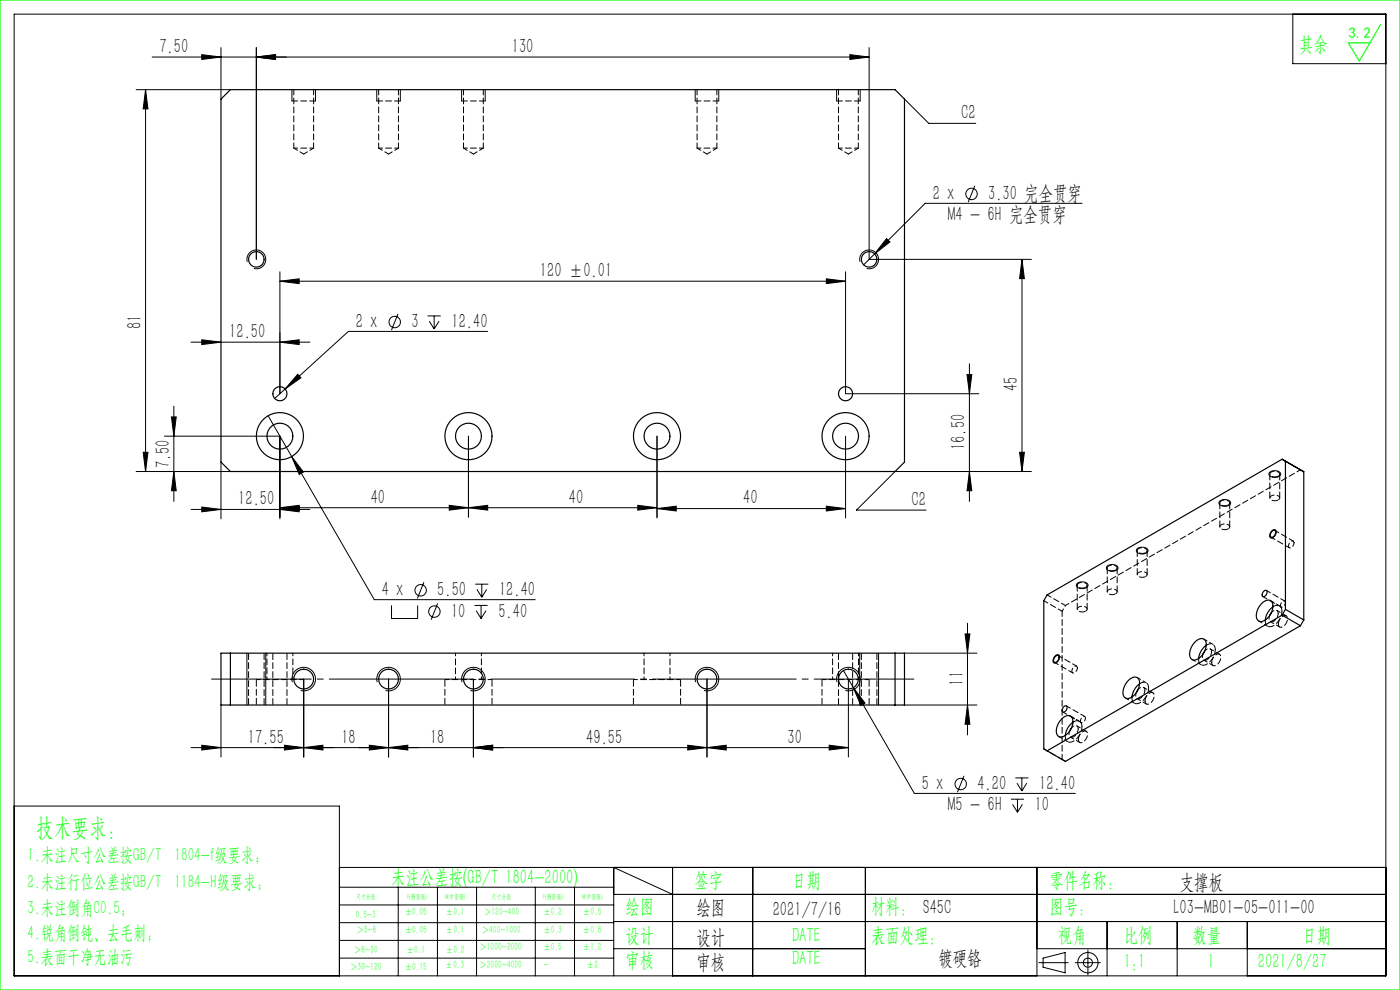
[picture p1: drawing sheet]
<svg xmlns="http://www.w3.org/2000/svg" width="297mm" height="210mm" viewBox="0 0 297 210" stroke-linecap="round" stroke-linejoin="round" font-family="sans-serif">
<g fill="none" stroke="#000" stroke-width=".21">
<path d="M3 3h291v204h-291zM28.9 19h20M30.9 19l.5 4.1h-1zM30.9 19v81M32.3 12.1h152.1M42.8 11.6l4.1 .5-4.1 .5zM46.9 10.1v10.9M54.4 12.1l4.1-.5v1zM54.4 10.1v44.9M61.9 19v2.4M66.9 19v2.4M79.9 19v2.4"/>
<path d="M84.9 19v2.4M97.9 19v2.4M102.9 19v2.4M147.5 19v2.4M152.5 19v2.4M177.5 19v2.4M180.3 11.6l4.1 .5-4.1 .5zM182.5 19v2.4M184.4 10.1v44.9h34.4M274.3 3v10.5h19.7M191.9 21l5.1 5.2h10M206.8 39.4l-1.4 3.5"/>
<path d="M52.4 55.5a2 2 0 0 1 1.8-2.5 2 2 0 0 1 2.2 2.2 2 2 0 0 1-2.5 1.8M59.4 59.7l4.1-.6v1.1zM59.4 57.7v25.8M59.4 59.7h120M175.3 59.1l4.1 .6-4.1 .5zM179.4 57.7v25.8h28.3M182.4 55.5a2 2 0 0 1 1.8-2.5 2 2 0 0 1 2.2 2.2 2 2 0 0 1-2.5 1.8M188.1 50.6l.7 .7-3.3 2.6zM216.8 55l.5 4.1h-1zM216.8 55v45M229.5 43.1h-33.2l-13.1 13.1M40.5 72.6h25.2"/>
<path d="M42.8 72.1l4.1 .5-4.1 .5zM59.4 72.6l4.1-.5v1zM63.2 79.4l.6 .7-3.3 2.4zM84.4 66.6l-1.4 3.4M90.7 67h2.8M91.1 68.1l1 1.7M92.1 67v2.8M93.1 68.1l-1 1.7M103.4 70.3h-29.5l-15.6 14.2M205.1 79.4h1.1l-.5 4.1zM205.7 77.2v29.2M30.4 95.9h1l-.5 4.1z"/>
<path d="M34.9 92.5h24.5v17.6M36.4 88.4h1l-.5 4.1zM36.9 86.2v20.2M46.9 98v12.1M56.9 88.2l22.5 39h34.1M61.9 96.8l2.5 3.3-.9 .5zM99.4 92.5v17.2M139.4 92.5v17.4M179.4 92.5v17.4M216.3 95.9h1l-.5 4.1zM28.9 100h20M36.9 100l.5 4.1h-1z"/>
<path d="M40.5 108.1h25.2M42.8 107.6l4.1 .5-4.1 .5zM59.4 108.1l4.1-.5v1zM59.4 107.7l4.1-.5v1zM95.3 107.2l4.1 .5-4.1 .5zM99.4 107.7l4.1-.5v1zM135.3 107.2l4.1 .5-4.1 .5zM139.4 107.9l4.1-.5v1zM139.4 107.9h40M139.4 107.7h-80M175.3 107.4l4.1 .5-4.1 .5zM205.7 100l.5 4.1h-1.1z"/>
<path d="M218.8 100h-28.9l-8.2 8.2h14.8M241.2 116.5a1.54 1.54 0 0 1 2.4 .3 1.47 1.47 0 0 1-2.5 0zM258.7 106.4a1.53 1.53 0 0 1 2.4 .3 1.47 1.47 0 0 1-2.5 0zM269.3 100.2a1.54 1.54 0 0 1 2.4 .4 1.47 1.47 0 0 1-2.5 0zM269.8 112.6a.53 .53 0 0 1 .8-.2 .53 .53 0 0 1 .1 .8 .84 .84 0 0 1-1.3 .7v-.6zM52.4 138.6v11M56.4 138.6v11M83.1 128.4v2.8h5.5v-2.8M89.9 123.5l-1.4 3.4M92.8 128l-1.3 3.5M100.7 128.4h2.7M100.8 123.9h2.8"/>
<path d="M101 129.5l1.1 1.7M101.2 125l1 1.7M102.1 128.4v2.8M102.2 123.9v2.8M103.1 129.5l-1 1.7M103.2 125l-1 1.7M182.4 138.6v11M186.4 138.6v11M191.9 138.6h15.3M204.7 134.5h1.1l-.6 4.1zM205.2 132.2v23.7M223.9 139.1a.53 .53 0 0 1 .8-.1 .53 .53 0 0 1 0 .7 .84 .84 0 0 1-1.3 .8v-.7z"/>
<path d="M228.5 123.8a1.53 1.53 0 0 1 2.3 .4 1.47 1.47 0 0 1-2.5 0zM234.8 120.1a1.53 1.53 0 0 1 2.4 .4 1.47 1.47 0 0 1-2.5 0zM42.8 158.1l4.1 .5-4.1 .5zM46.9 149.6v11M60.4 158.1l4 .5-4 .5zM62 144.7a2.5 2.5 0 0 1 2.2-3.1 2.5 2.5 0 0 1 2.7 2.7 2.5 2.5 0 0 1-3.1 2.2M64.4 158.6l4.1-.5v1zM64.4 144.1v16.5M78.4 158.1l4 .5-4 .5zM80 144.7a2.5 2.5 0 0 1 2.2-3.1 2.5 2.5 0 0 1 2.7 2.7 2.5 2.5 0 0 1-3.1 2.2M82.4 144.1v16.5M82.4 158.6l4.1-.5v1z"/>
<path d="M98 144.7a2.5 2.5 0 0 1 2.2-3.1 2.5 2.5 0 0 1 2.7 2.7 2.5 2.5 0 0 1-3.1 2.2M100.4 158.6l4.1-.5v1zM100.4 144.1v16.5M145.9 158.1l4.1 .5-4.1 .5zM147.6 144.7a2.5 2.5 0 0 1 2.2-3.1 2.5 2.5 0 0 1 2.7 2.7 2.5 2.5 0 0 1-3.2 2.2M150 158.6l4.1-.5v1zM150 144.1v16.5M175.9 158.1l4.1 .5-4.1 .5zM177.6 144.7a2.5 2.5 0 0 1 2.2-3.1 2.5 2.5 0 0 1 2.7 2.7 2.5 2.5 0 0 1-3.2 2.2M178.9 142.2l15.1 26.1h34.1M180 158.6h-139.5M180 144.1v16.5"/>
<path d="M181 145.9l2.5 3.2-.9 .6zM191.9 149.6h15.3M205.2 149.6l.6 4h-1.1zM3 171h69v36M204.5 164.6l-1.4 3.4M214.5 169.5h2.7M214.8 170.6l1 1.7M215.4 165h2.8M215.7 166.1l1.1 1.7M215.8 169.5v2.8M216.8 165v2.8M216.9 170.6l-1.1 1.7"/>
<path d="M217.8 166.1l-1 1.7M72 184h222M72 188.2h58.2M72 192h58.2M72 195.7h58.2M72 199.5h58.2M84.5 188.2v18.8M92.8 188.2v18.8M101.1 188.2v18.8M113.6 188.2v18.8M121.9 188.2v18.8M130.2 189.7h163.8"/>
<path d="M130.2 195.5h163.8M142.7 189.7l-12.5-5.7v23M142.7 184v23M159.7 184v23M183.6 184v23M220 184v23M234.9 195.5v11.5M249.7 195.5v11.5M264.6 195.5v11.5M72 203.2h58.2M130.2 201.2h53.4M220 201.2h74"/>
<path d="M220.4 204.2h6.2M221.3 203.2l4.7-1.1v4.3l-4.7-1.2zM228.1 204.2h5.3M230.8 201.5v5.3"/>
<circle cx="206.1" cy="41.1" r="1.21"/>
<circle cx="83.7" cy="68.3" r="1.21"/>
<circle cx="89.2" cy="125.2" r="1.21"/>
<circle cx="92.2" cy="129.7" r="1.21"/>
<circle cx="203.8" cy="166.3" r="1.21"/>
<circle cx="230.8" cy="204.2" r="2.15"/>
<circle cx="230.8" cy="204.2" r=".96"/>
</g>
<path d="M44.9 144.1h149" fill="none" stroke="#000" stroke-width=".21" stroke-dasharray="30.5 1.3 1.3 1.3" stroke-dashoffset="9.3"/>
<path d="M0 0h297v210h-297zM292.9 5.2l-4.5 7.7-2.4-3.8h4.6" fill="none" stroke="#0f0" stroke-width=".25"/>
<g fill="none" stroke="#000" stroke-width=".21" stroke-dasharray="1.3 .6">
<path d="M61.9 21.4h5M79.9 21.4h5M97.9 21.4h5M147.5 21.4h5M177.5 21.4h5M241.3 116.8v5.1M258.8 106.7v5M260.9 111.7v-5M269.4 100.6v5M271.5 105.6v-5M228.5 124.1v5.1M230.6 129.2v-5.1"/>
<path d="M234.9 120.5v5M237 125.5v-5M243.4 121.9v-5.1M271.2 132.4a1.74 1.74 0 0 1 1.6-1.8 1.5 1.5 0 0 1-.6 2.3l-.5 .2-.3-.1-.2-.6M228.8 156.9a1.74 1.74 0 0 1 1.5-1.8 1.5 1.5 0 0 1-.6 2.3l-.4 .2-.3-.2-.2-.5M242.9 148.7a1.74 1.74 0 0 1 1.6-1.8 1.5 1.5 0 0 1-.6 2.4l-.4 .1-.4-.1-.2-.6M257.1 140.5a1.74 1.74 0 0 1 1.5-1.8 1.5 1.5 0 0 1-.6 2.4l-.4 .1-.3-.1-.2-.6"/>
</g>
<g fill="#000">
<path d="M59.4 72.6l4.1-.5v1zM42.8 72.1l4.1 .5-4.1 .5zM54.4 12.1l4.1-.5v1zM42.8 11.6l4.1 .5-4.1 .5z"/>
<path d="M36.4 88.4h1l-.5 4.1zM36.9 100l.5 4.1h-1zM216.8 55l.5 4.1h-1zM216.3 95.9h1l-.5 4.1zM30.9 19l.5 4.1h-1zM30.4 95.9h1l-.5 4.1zM204.7 134.5h1.1l-.6 4.1zM205.2 149.6l.6 4h-1.1z"/>
<path d="M42.8 107.6l4.1 .5-4.1 .5zM59.4 108.1l4.1-.5v1zM59.4 107.7l4.1-.5v1zM95.3 107.2l4.1 .5-4.1 .5zM59.4 59.7l4.1-.6v1.1zM175.3 59.1l4.1 .6-4.1 .5zM54.4 12.1l4.1-.5v1zM180.3 11.6l4.1 .5-4.1 .5zM188.1 50.6l-2.6 3.3 3.3-2.6zM61.9 96.8l1.6 3.8 .9-.5zM63.2 79.4l-2.7 3.1 3.3-2.4zM181 145.9l1.6 3.8 .9-.6zM42.8 158.1l4.1 .5-4.1 .5zM64.4 158.6l4.1-.5v1zM60.4 158.1l4 .5-4 .5zM82.4 158.6l4.1-.5v1z"/>
<path d="M99.4 107.7l4.1-.5v1zM135.3 107.2l4.1 .5-4.1 .5z"/>
<path d="M139.4 107.9l4.1-.5v1zM175.3 107.4l4.1 .5-4.1 .5z"/>
<path d="M205.7 100l.5 4.1h-1.1zM205.1 79.4h1.1l-.5 4.1z"/>
<path d="M100.4 158.6l4.1-.5v1zM145.9 158.1l4.1 .5-4.1 .5z"/>
<path d="M100.4 158.6l4.1-.5v1zM78.4 158.1l4 .5-4 .5z"/>
<path d="M150 158.6l4.1-.5v1zM175.9 158.1l4.1 .5-4.1 .5z"/>
</g>
<g fill="none" stroke="#000" stroke-width=".25">
<path d="M46.9 21l2-2h141l2 2v77l-2 2h-141l-2-2zM272.7 97.8v31.5M269.9 112.7a.46 .46 0 0 1 .7-.1 .46 .46 0 0 1-.1 .7l-.2 .4a.45 .45 0 0 1-.7 .2 .45 .45 0 0 1-.1-.7zM46.9 138.6h145v11h-145zM48.9 138.6v11M189.9 138.6v11M224 139.2a.46 .46 0 0 1 .6 0 .46 .46 0 0 1 0 .7l-.3 .4a.45 .45 0 0 1-.7 .2 .45 .45 0 0 1 0-.7zM253.4 136.3a1.47 1.47 0 0 1 2.3-.4 3.2 3.2 0 0 1-2.5 4.1 1.41 1.41 0 0 1-.7-2l.2-.7zM255.5 138.2l-.3 .5M255.9 136.9a4 4 0 0 0-1.6 2.8M267.6 128.1a1.46 1.46 0 0 1 2.2-.4 3.2 3.2 0 0 1-2.5 4.1 1.41 1.41 0 0 1-.7-1.9l.3-.8zM268.1 125.4l.3-.2a.62 .62 0 0 1 .4 .6 .62 .62 0 0 1-.4 .6l-.3 .2a.62 .62 0 0 1-.4-.6 .62 .62 0 0 1 .4-.6z"/>
<path d="M269.7 130l-.3 .6M270 128.7a4 4 0 0 0-1.6 2.8M272 130.5l3.9 2.2M272 130.5l-49.9 28.8M272.7 129.3l-.7 1.2M272.7 129.3l3.9 2.2M276.6 131.5l-.7 1.2M276.6 131.5v-31.4l-4.6-2.7-49.9 28.8-.7 1.2v31.5l4.6 2.6 49.9-28.8M225.1 152.6a1.46 1.46 0 0 1 2.3-.4 3.2 3.2 0 0 1-2.5 4.1 1.41 1.41 0 0 1-.7-1.9l.5-1.2zM225.7 149.9l.3-.2a.62 .62 0 0 1 .4 .6 .62 .62 0 0 1-.4 .6l-.3 .2a.62 .62 0 0 1-.4-.6 .62 .62 0 0 1 .4-.6zM227.2 154.5l-.3 .5M227.6 153.2a4 4 0 0 0-1.6 2.8"/>
<path d="M239.3 144.4a1.47 1.47 0 0 1 2.2-.4 3.2 3.2 0 0 1-2.5 4.2 1.41 1.41 0 0 1-.7-2l.3-.8zM241.4 146.3l-.3 .6M241.8 145a4 4 0 0 0-1.7 2.8"/>
<circle cx="54.4" cy="55" r="1.65"/>
<circle cx="184.4" cy="55" r="1.65"/>
<circle cx="59.4" cy="92.5" r="5"/>
<circle cx="59.4" cy="92.5" r="2.75"/>
<circle cx="59.4" cy="83.5" r="1.5"/>
<circle cx="99.4" cy="92.5" r="2.75"/>
<circle cx="99.4" cy="92.5" r="5"/>
<circle cx="139.4" cy="92.5" r="5"/>
<circle cx="139.4" cy="92.5" r="2.75"/>
<circle cx="179.4" cy="92.5" r="5"/>
<circle cx="179.4" cy="83.5" r="1.5"/>
<circle cx="179.4" cy="92.5" r="2.75"/>
<circle cx="64.4" cy="144.1" r="2.1"/>
<circle cx="82.4" cy="144.1" r="2.1"/>
<circle cx="100.4" cy="144.1" r="2.1"/>
<circle cx="150" cy="144.1" r="2.1"/>
<circle cx="180" cy="144.1" r="2.1"/>
</g>
<g fill="none" stroke="#000" stroke-width=".21" stroke-dasharray="1.3 .6" stroke-dashoffset=".4">
<path d="M62.3 31.4h4.2M62.3 31.4l2.1 1.3M64.4 32.7l2.1-1.3M80.3 31.4h4.2M80.3 31.4l2.1 1.3M82.4 32.7l2.1-1.3M98.3 31.4h4.2M98.3 31.4l2.1 1.3M100.4 32.7l2.1-1.3M147.9 31.4h4.2M147.9 31.4l2.1 1.3M150 32.7l2.1-1.3"/>
<path d="M177.9 31.4h4.2M177.9 31.4l2.1 1.3M180 32.7l2.1-1.3M226 128.4l49.9-28.7M258.7 138.8l-2-1.2M269.5 131.9l2 1.1M272.9 130.6l-2-1.1M64.4 144.2h-10M104.4 144.2h-10M144.4 144.2h-10M184.4 144.2h-10M227.1 156.4l2 1.1"/>
<path d="M230.4 155.1l-2-1.1M241.2 148.2l2 1.1M244.6 146.9l-2-1.1M255.4 140l1.9 1.2M226 161.5l-.7-.4"/>
</g>
<path d="M62.3 19v12.4M80.3 19v12.4M98.3 19v12.4M147.9 19v12.4M177.9 19v12.4M66.5 31.4v-12.4M84.5 31.4v-12.4M102.5 31.4v-12.4M152.1 31.4v-12.4M182.1 31.4v-12.4" fill="none" stroke="#000" stroke-width=".21" stroke-dasharray="1.3 .6" stroke-dashoffset=".1"/>
<g fill="none" stroke="#000" stroke-width=".21" stroke-dasharray="1.3 .6" stroke-dashoffset="-.1">
<path d="M243.1 117.2a1.29 1.29 0 0 1-1.8-.4 1.21 1.21 0 0 1 2.1 0l-.3 .4M260.6 112.2a1.29 1.29 0 0 1-1.8-.5 1.21 1.21 0 0 1 2.1 0l-.3 .5M260.6 107.1a1.29 1.29 0 0 1-1.8-.4 1.21 1.21 0 0 1 2.1 0l-.3 .4M271.2 101a1.29 1.29 0 0 1-1.8-.4 1.21 1.21 0 0 1 2.1 0l-.3 .4M271.2 106a1.29 1.29 0 0 1-1.8-.4 1.21 1.21 0 0 1 2.1 0l-.3 .4M52.7 138.6v11M57.9 138.6v11M177.9 138.6v11M182.7 138.6v11M230.3 129.6a1.29 1.29 0 0 1-1.8-.4 1.21 1.21 0 0 1 2.1 0l-.3 .4M230.3 124.6a1.29 1.29 0 0 1-1.8-.5 1.21 1.21 0 0 1 2.1 0l-.3 .5M236.7 126a1.29 1.29 0 0 1-1.8-.5 1.21 1.21 0 0 1 2.1 0l-.3 .5"/>
<path d="M236.7 120.9a1.29 1.29 0 0 1-1.8-.4 1.21 1.21 0 0 1 2.1 0l-.3 .4M243.1 122.3a1.29 1.29 0 0 1-1.8-.4 1.21 1.21 0 0 1 2.1 0l-.3 .4M56 149.6v-11M60.9 149.6v-11M180.9 149.6v-11M186 149.6v-11"/>
</g>
<path d="M54.4 144.2v5.4M64.4 149.6v-5.4M94.4 144.2v5.4M104.4 149.6v-5.4M134.4 144.2v5.4M144.4 149.6v-5.4M174.4 144.2v5.4M184.4 149.6v-5.4" fill="none" stroke="#000" stroke-width=".21" stroke-dasharray="1.3 .6" stroke-dashoffset="-.2"/>
<path d="M56.6 138.6v5.6M96.6 138.6v5.6M136.6 138.6v5.6M176.6 138.6v5.6M225.3 129.7l.7-1.3M271.6 128.4a.82 .82 0 0 1 1-.9 .85 .85 0 0 1-.9 1.2l-.1-.3M62.1 144.2v-5.6M102.1 144.2v-5.6M142.1 144.2v-5.6M182.1 144.2v-5.6M229.2 152.9a.82 .82 0 0 1 1-.9 .85 .85 0 0 1-.9 1.2l-.1-.3" fill="none" stroke="#000" stroke-width=".21" stroke-dasharray="1.3 .6" stroke-dashoffset=".7"/>
<path d="M257.8 137.8a1.11 1.11 0 0 0-.6-1.2 1.11 1.11 0 0 0-1.3 .3M272 129.6a1.11 1.11 0 0 0-.7-1.1 1.11 1.11 0 0 0-1.3 .2M229.5 154.1a1.11 1.11 0 0 0-.6-1.2 1.11 1.11 0 0 0-1.3 .3M243.7 146a1.11 1.11 0 0 0-.6-1.2 1.11 1.11 0 0 0-1.3 .2M225.3 161.1v-31.4" fill="none" stroke="#000" stroke-width=".21" stroke-dasharray="1.3 .6" stroke-dashoffset=".2"/>
<g fill="none" stroke="#000" stroke-width=".21" stroke-dasharray="1.3 .6" stroke-dashoffset=".3">
<path d="M269.6 114l3.9 2.2M274.3 114.8l-3.8-2.3M221.4 127.4l3.9 2.3M226 128.4l-3.9-2.2M254.3 139.7a1.13 1.13 0 0 0 .5 1.3 1.13 1.13 0 0 0 1.4-.2 3.9 3.9 0 0 0 1.6-3M267.9 126.5l3.9 2.3M268.4 131.5a1.13 1.13 0 0 0 .5 1.3 1.13 1.13 0 0 0 1.4-.2 3.9 3.9 0 0 0 1.7-3M272.5 127.5l-3.8-2.3M223.7 140.5l3.9 2.2M225.5 151l3.9 2.3M226 156a1.13 1.13 0 0 0 .5 1.3 1.13 1.13 0 0 0 1.4-.2 3.9 3.9 0 0 0 1.6-3M228.4 141.3l-3.9-2.2"/>
<path d="M230.1 152l-3.9-2.3M240.1 147.8a1.13 1.13 0 0 0 .6 1.4 1.13 1.13 0 0 0 1.3-.3 3.9 3.9 0 0 0 1.7-2.9M225.3 161.1l-3.9-2.2"/>
</g>
<g fill="none" stroke="#000" stroke-width=".21" stroke-dasharray="1.3 .6" stroke-dashoffset=".5">
<path d="M274.5 115.1v-.1a.64 .64 0 0 0-.7-.2 .64 .64 0 0 0-.4 .7 .45 .45 0 0 0 .1 .7 .45 .45 0 0 0 .6-.2l.4-.9M252.9 139.9l1.9 1.1M255.2 138.7a.79 .79 0 0 0-.1 .9 .79 .79 0 0 0 .7 .5 2.06 2.06 0 0 0 1.2-1.8M257 138.3a.64 .64 0 0 0-.4-.7 .64 .64 0 0 0-.8 .3l-.3 .3M257.3 136.7l-1.9-1.1M267 131.7l1.9 1.1M269.4 130.6a.79 .79 0 0 0-.2 .8 .79 .79 0 0 0 .8 .5 2.06 2.06 0 0 0 1.2-1.8M271.2 130.1a.64 .64 0 0 0-.5-.7 .64 .64 0 0 0-.7 .3l-.3 .3M271.4 128.5l-1.9-1.1M224.6 156.2l1.9 1.1M226.9 155a.79 .79 0 0 0-.1 .9 .79 .79 0 0 0 .7 .5 2.06 2.06 0 0 0 1.2-1.8M228.6 141.7l-.1-.2a.64 .64 0 0 0-.7-.1 .64 .64 0 0 0-.4 .6 .45 .45 0 0 0 .1 .7 .45 .45 0 0 0 .7-.2l.4-.8"/>
<path d="M228.7 154.6a.64 .64 0 0 0-.4-.7 .64 .64 0 0 0-.8 .3l-.3 .3M229 153l-1.9-1.1M238.7 148.1l2 1.1M241.1 146.9a.79 .79 0 0 0-.2 .9 .79 .79 0 0 0 .8 .4 2.06 2.06 0 0 0 1.2-1.8M242.9 146.4a.64 .64 0 0 0-.5-.7 .64 .64 0 0 0-.7 .3l-.3 .3M243.2 144.8l-2-1.1"/>
</g>
<text font-size="5.4" fill="#0f0" x="7.7" y="177.2">技术要求：</text>
<g font-size="4.4">
<text x="33.8" y="11.2">7.50</text>
<text x="108.6" y="11.2">130</text>
<text x="203.9" y="25.3">C2</text>
<text x="197.9" y="42.4">2 x</text>
<text x="201.1" y="46.8">M4 - 6H 完全贯穿</text>
<text x="209.6" y="42.4">3.30 完全贯穿</text>
<text x="114.6" y="58.8">120 ±0.01</text>
<text x="30" y="69.7" transform="rotate(-90 30 69.7)">81</text>
<text x="48.6" y="71.7">12.50</text>
<text x="75.5" y="69.6">2 x</text>
<text x="87.3" y="69.6">3</text>
<text x="95.8" y="69.6">12.40</text>
<text x="215.9" y="82.9" transform="rotate(-90 215.9 82.9)">45</text>
<text x="204.8" y="95.5" transform="rotate(-90 204.8 95.5)">16.50</text>
<text x="36" y="99.3" transform="rotate(-90 36 99.3)">7.50</text>
<text x="50.5" y="107.2">12.50</text>
<text x="78.6" y="106.8">40</text>
<text x="120.7" y="106.8">40</text>
<text x="157.7" y="107">40</text>
<text x="193.4" y="107.3">C2</text>
<text x="81" y="126.5">4 x</text>
<text x="92.8" y="126.5">5.50</text>
<text x="95.7" y="131">10</text>
<text x="105.7" y="131">5.40</text>
<text x="105.9" y="126.5">12.40</text>
<text x="204.4" y="145.4" transform="rotate(-90 204.4 145.4)">11</text>
<text x="52.6" y="157.7">17.55</text>
<text x="72.4" y="157.7">18</text>
<text x="91.2" y="157.7">18</text>
<text x="124.4" y="157.7">49.55</text>
<text x="167.1" y="157.7">30</text>
<text x="195.6" y="167.6">5 x</text>
<text x="207.3" y="167.6">4.20</text>
<text x="220.4" y="167.6">12.40</text>
<text x="201.1" y="172.1">M5 - 6H</text>
<text x="219.5" y="172.1">10</text>
<text x="250.3" y="188.6">支撑板</text>
<text x="147.8" y="194">绘图</text>
<text x="163.9" y="194.3">2021/7/16</text>
<text x="249" y="194">L03-MB01-05-011-00</text>
<text x="147.8" y="200.2">设计</text>
<text x="147.8" y="205.5">审核</text>
<text x="199.1" y="204.6">镀硬铬</text>
</g>
<g font-size="4.4" fill="#0f0">
<text x="275.6" y="10.8">其余</text>
<text x="83" y="187.5">未注公差按(GB/T 1804-2000)</text>
<text x="147.3" y="188">签字</text>
<text x="168" y="188">日期</text>
<text x="222.6" y="188">零件名称：</text>
<text x="132.7" y="193.6">绘图</text>
<text x="184.8" y="193.6">材料： S45C</text>
<text x="222.6" y="193.6">图号：</text>
<text x="132.7" y="199.8">设计</text>
<text x="168" y="199.8">DATE</text>
<text x="184.8" y="199.8">表面处理：</text>
<text x="224.4" y="199.8">视角</text>
<text x="238.4" y="199.8">比例</text>
<text x="253" y="199.8">数量</text>
<text x="276.3" y="199.8">日期</text>
<text x="132.7" y="205.1">审核</text>
<text x="168" y="204.6">DATE</text>
<text x="238.4" y="205.3">1:1</text>
<text x="256.2" y="205.3">1</text>
<text x="266.9" y="205.3">2021/8/27</text>
</g>
<g font-size="4" fill="#0f0">
<text x="5.9" y="182.6">1.未注尺寸公差按GB/T 1804-f级要求；</text>
<text x="5.9" y="188.4">2.未注行位公差按GB/T 1184-H级要求；</text>
<text x="5.9" y="193.9">3.未注倒角C0.5；</text>
<text x="5.9" y="199.2">4.锐角倒钝、去毛刺；</text>
<text x="5.9" y="204.2">5.表面干净无油污</text>
</g>
<text font-size="3.2" fill="#0f0" x="286.1" y="8">3.2</text>
<g font-size="2.3" fill="#0f0">
<text x="75.5" y="194.7">0.5-3</text>
<text x="75.6" y="198">＞3-6</text>
<text x="85.9" y="194.2">±0.05</text>
<text x="85.9" y="198">±0.05</text>
<text x="94.6" y="194.2">±0.1</text>
<text x="94.6" y="198">±0.1</text>
<text x="102.2" y="198">＞400-1000</text>
<text x="102.7" y="194.2">＞120-400</text>
<text x="115.3" y="194.2">±0.2</text>
<text x="115.3" y="198">±0.3</text>
<text x="123.7" y="194.2">±0.5</text>
<text x="123.7" y="198">±0.8</text>
<text x="75.1" y="202.2">＞6-30</text>
<text x="86.3" y="202.2">±0.1</text>
<text x="94.6" y="202.2">±0.2</text>
<text x="101.7" y="201.6">＞1000-2000</text>
<text x="115.3" y="201.6">±0.5</text>
<text x="123.7" y="201.6">±1.2</text>
<text x="74.3" y="205.8">＞30-120</text>
<text x="85.9" y="205.8">±0.15</text>
<text x="94.5" y="205.4">±0.3</text>
<text x="101.7" y="205.4">＞2000-4000</text>
<text x="115.3" y="205.4">-</text>
<text x="124.5" y="205.4">±2</text>
</g>
<g font-size="1.5" fill="#0f0">
<text x="75.5" y="190.6">尺寸分段</text>
<text x="86.4" y="190.6">F(精密级)</text>
<text x="94.4" y="190.6">M(中密级)</text>
<text x="104.3" y="190.6">尺寸分段</text>
<text x="115.2" y="190.6">F(精密级)</text>
<text x="123.5" y="190.6">M(中密级)</text>
</g>
</svg>
